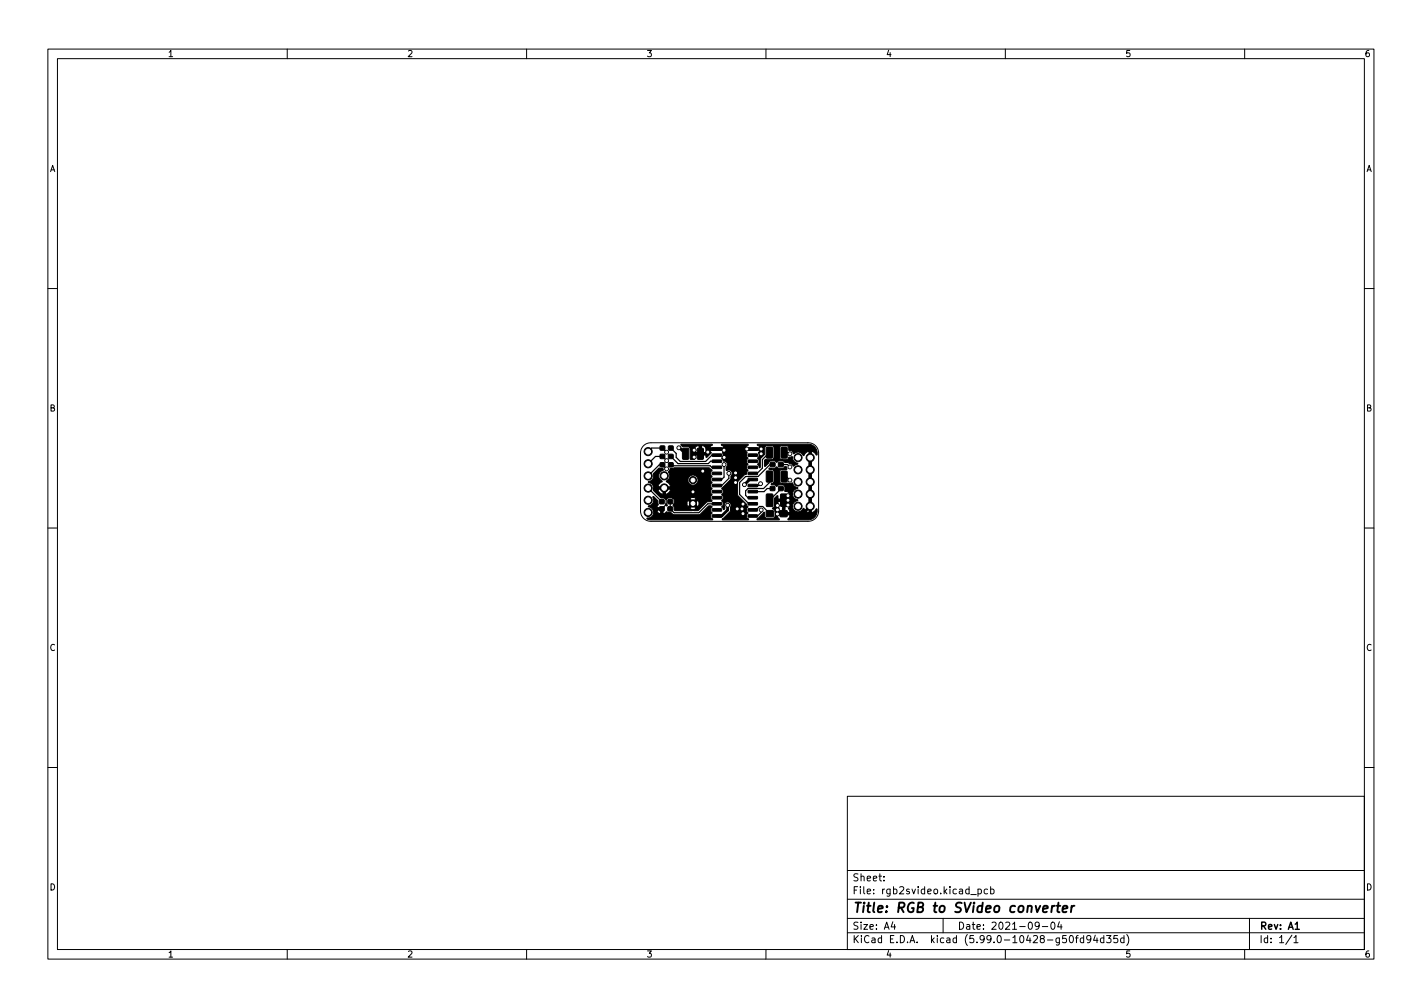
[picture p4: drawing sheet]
<svg xmlns="http://www.w3.org/2000/svg" width="297mm" height="210mm" viewBox="0 0 297 210" stroke-linecap="round" stroke-linejoin="round" font-family="sans-serif">
<g fill="none" stroke="#000" stroke-width=".21">
<path d="M10 10.2h277v190.1h-277zM12 12.2h273v186.1h-273zM60 10.2v2M110 10.2v2M160 10.2v2M210 10.2v2M260 10.2v2M10 60.2h2M285 60.2h2M134.5 93l.6-.4 .7-.2h32.9a2.15 2.15 0 0 1 2.3 2.1v12.2a2.18 2.18 0 0 1-2.3 2.1h-32.7a2.15 2.15 0 0 1-2.2-2.1v-12.2l.2-.7zM10 110.2h2M285 110.2h2"/>
<path d="M10 160.2h2M177 166.3h108v32h-108zM285 160.2h2M60 198.3v2M110 198.3v2M160 198.3v2M177 194.8h108M177 191.8h108M177 187.8h108M177 181.8h108M184.6 183.8v.1M184.6 183v.1"/>
<path d="M186.5 192.5l-.4 1h1M186.9 193v1M197 191.8v3M202.8 186.8h1.1M204.3 185.7l.4-.1 .3 .3-.1 .7h-.6M204.3 185.6v1.5M206.3 185.7l-.4-.1-.3 .3 .1 .7h.6M206.9 185.7l.5-.1 .2 .3-.1 .7h-.6M206.9 185.1v1.5M210 198.3v2M217.1 193.2l-.3 .3-.4-.1-.2-.2 .2-.6 .4-.1 .2 .2a.99 .99 0 0 1-.4 1.3h-.2M217.7 193.5h1.2"/>
<path d="M219.6 192.7l.3-.2a.8 .8 0 0 1 .5 .8 .8 .8 0 0 1-.5 .7l-.3-.1-.1-.4zM221.3 192.5l-.4 1h1M221.6 193v1M223.6 195.4l.1-.1a.8 .8 0 0 1 .5 .8 .8 .8 0 0 1-.5 .7 1 1 0 0 1-.1-1.4zM224.6 195.8h.6M225.2 195.3l-.3 .2v1.3M226.4 195.9l-.5-.1-.3 .3 .2 .7h.6M226.4 195.3v1.5M227.9 196l-.3 .3-.5-.1-.1-.2 .1-.6 .5-.1 .2 .2a.99 .99 0 0 1-.4 1.3h-.3M228.8 195.3l-.4 1h1M229.1 195.8v1M230.6 195.9l-.5-.1-.2 .3 .1 .7h.6"/>
<path d="M230.6 195.3v1.5M231.1 195.3h1l-.5 .6 .4 .1v.7l-.2 .1-.7-.1M233.4 195.3h-.7l-.1 .7 .3-.1 .5 .1 .1 .2-.1 .5-.2 .1-.6-.1M234.8 195.9l-.4-.1-.3 .3 .1 .7h.6M234.8 195.3v1.5M235.4 195.1a1.72 1.72 0 0 1 0 2.3M260 198.3v2M261 191.8v6.5M269.9 195.3l-1.3 1.9M270.3 195.8l.4-.5v1.5M270.3 196.8h.8"/>
</g>
<path d="M270.6 194h.8" fill="none" stroke="#000" stroke-width=".3"/>
<path d="M220.3 189.1l-.3 .1-.3 .3M220.7 189.1h.8M221.1 188.5l-.2 1.7 .1 .2 .3 .1M222 189.8l1-.2-.1-.4h-.8l-.2 1 .3 .3 .6-.1M223.9 189.1l-.2 1.4M224.4 189.1l-.4 .1-.2 .3" fill="none" stroke="#000" stroke-width=".4"/>
<g fill="#000" stroke="#000" stroke-width=".21">
<path d="M137.9 93.1h.9v.9h-.9zM137.9 94.9h.9v.8h-.9zM137.9 96.6h.9v.9h-.9zM139.7 93.1h.9v.9h-.9zM139.7 94.9h.9v.8h-.9zM139.7 96.6h.9v.9h-.9zM142.6 93.6h1l.3 .1v2l-.2 .2h-.9l-.2-.1zM145.7 93.6h1l.2 .1v2l-.1 .2h-.9l-.3-.1zM137.6 97.7l.9 .1 .1 .3a1.48 1.48 0 0 0-.9 1.8l.6 .7a1.43 1.43 0 0 0-.9 1h2.7a1.35 1.35 0 0 0-.9-1l.3-.4h4.2a1.06 1.06 0 0 0 1.5 1 1.06 1.06 0 0 0 .2-1.8 1.06 1.06 0 0 0-1.7 .6v.2h-4.2l.4-.8-.3-.9 .4-.6 .8-.2h7.3l.6 .5-.3 .5 .1 .4 .2 .4-.3 .4 .1 .6a.26 .26 0 0 1 .2 .3 .26 .26 0 0 1-.2 .2v.7l.2 .3-.2 .4-.1 .4 .3 .5-.2 .3-.1 .5 .3 .5-1.1 .2-1.7 1.8h-1v-.2l.5-.2-.7-.7-.6 .7 .5 .2v.2h-3.6l-.2-.2v-.5l-.2-.4 .2-.3h2.7l.2 .6 .7-.7h.7l.7 .7a1.24 1.24 0 0 0 0-1.3l-.7 .6h-.7l-.7-.7-.2 .8h-2.7v-.8l-.2-.3h3.5l.7 .7 .6-.7a1.22 1.22 0 0 0-1.3 0l-4.4-.1-.6 .3-.4-.3h-.7l-1.5-1.6v-.2h.9a1.31 1.31 0 0 0 1.1 1v-1h.5v1a1.27 1.27 0 0 0 1.1-1.1l-3.6 .1-.1-.9-.5-.4-.4-.2 .1-.2a1.14 1.14 0 0 0 .9-.9v-.7zM148.8 93.5h1.9v.5h-1.9zM148.8 94.8h1.9v.4l-1.9 .1zM148.8 96.1l1.9-.1v.5l-1.9 .1z"/>
<path d="M148.8 97.3h1.9v.5h-1.9zM148.8 98.6h1.9v.4l-1.9 .1zM142.3 92.8h6.5v.2l-.4 .2-.1 .3h2.9l-.1-.3-.4-.2 .1-.3 5.5 .1v.2l-.4 .2-.1 .3h2.9l-.1-.3-.4-.2 .1-.3 10.6 .1 .9 .2 .7 .7 .2 .9-.1 .4-.6-.6-.5-.2v12.8l.4-.1 .7-.6 .1 .8-.4 .7-.5 .5-.7 .2h-4.4l-.1-.1 .3-.4 .1-.5h-2.6l.1 .5 .3 .4-.1 .1h-4.6l1.5-1.6 .1 .2v.7l.2 .3 .3 .1h1.2l.4-.1 .1-.3v-1h.5v.2h1v-.7h.5v.7h1.1l-.2-.7a.28 .28 0 0 1-.1-.2 .28 .28 0 0 1 .2-.3l.1-1.1h-1v1.6h-.6l.1-1.6h-1v1l.2 .5-.3 .6h-.5l-.2-.4-.3-.2 .4-.6v-1.6l.5-.5 .2 .1v.6h2.4l.1-.9-.3-.5-.8-.3v-.9l-.2-.3-1-.1-.5 .4-.3-.3-.8-.2 .6-.6v-2l-.3-.4-.7-.1-.1-.2h1.2l.5-.3 .4 .3h.7l.5-.4h.3l.1 .6h-.9l-.5 .3-.1 2.3 .6 .4 2.1-.2a1.43 1.43 0 0 0 1.1 1l.1 .1a1.24 1.24 0 0 0-1.2 1.3 1.24 1.24 0 0 0 1.2 1.2l-.1 .1a1.18 1.18 0 0 0-.8 1.9 1.18 1.18 0 0 0 2.1-.3 1.69 1.69 0 0 0 1.1 .9v-12.8a1.32 1.32 0 0 0-1.1 .9h-.1a1.27 1.27 0 0 0-2-.4 .88 .88 0 0 0-.9-.7h-.1l-.1-.6-.2-.3-1.2-.1-.3 .2-.2 .3 .1 2.2 .5 .3h.8l.4-.2 .2-.4h.7a1.34 1.34 0 0 0 1.2 1.4l-1 .5-.4-.5-.7-.2h-.7l-.5-.4h-.7l-.5 .3-.4-.3h-.7l-.4 .2-.2 .3-.7 .7-.1-1.2 .2-.3 1.2 .1 .4-.2 .2-.3v-2.1l-.5-.4h-1l-.4 .3-.1 1.6-.9 .9v1.7l-.1 .2-.4-.8 .3-.4-.1-.6a.3 .3 0 0 1-.2-.3 .3 .3 0 0 1 .2-.3l-.1-.8 .3-.5h-2.9l.3 .5-.1 .9a.24 .24 0 0 1 .2 .3 .24 .24 0 0 1-.2 .2v.7l.2 .4-.2 .3-.1 .4 .3 .5-.2 .3-.1 .5-.4 .1-1.4 1.6v2.7l1.8 1.9 .1 .3a.31 .31 0 0 1 .2 .3 .31 .31 0 0 1-.2 .3v.5l.2 .4-.3 .4 .2 .7a.18 .18 0 0 1 .3 .1 .18 .18 0 0 1-.1 .2h-5.4v-.2l1.6-1.5 .2-1.1a.71 .71 0 0 0-.8-.9 .71 .71 0 0 0-.5 1v.5l-.2 .1-.4-.6 .3-.4-.1-.5-.2-.4 .3-.4-.1-.4-.2-.4 .3-.5-.1-.5a.23 .23 0 0 1-.2-.3 .23 .23 0 0 1 .2-.2l1.6-1.7 .1-.7a.75 .75 0 0 0 .1-1.1 .75 .75 0 0 0-1.1-.1v-.6l.3-.6a.81 .81 0 0 0-.9-.8l-.1-.3a.3 .3 0 0 1-.2-.3 .3 .3 0 0 1 .2-.3l-.1-.8 .3-.5h-2.9l.3 .6-1 .9-.1-.1-.1-.4h-2.3v.9h-.9v-2.1h.9v.7h.9v-1.4h.5v1.4h1v-.7a.77 .77 0 0 0-.9-.7h-.6a.76 .76 0 0 0-.9 .6l-.9 .1-.2-.4-.3-.1h-1.1zM156.3 98.6h1.9v.4l-1.9 .1zM156.3 97.3h1.9v.5h-1.9zM156.3 96.1l1.9-.1v.5l-1.9 .1zM156.3 94.8h1.9v.4l-1.9 .1zM156.3 93.5h1.9v.5h-1.9zM160.1 93.4l1-.1 .3 .2v1.9l-.2 .3h-.9l-.2-.2zM160.9 96.6h1v.8h-1zM162.6 96.6h1v.8h-1zM163.2 93.4l1-.1 .2 .2v1.9l-.1 .3h-.9l-.3-.2z"/>
<path d="M136.4 103.7h.2l.8 .9 .1 .7-.3 .7 1.3 .1v1.1l.8-.3 .9 .1 .5 .5h5.4l1.9-1.8 .5-.1a.22 .22 0 0 1 .2 .2 .22 .22 0 0 1-.2 .3v.6l.2 .4-.3 .4 .2 .7a.18 .18 0 0 1 .3 .1 .18 .18 0 0 1-.1 .2h-12.7h-.7l-.3-.2a1.86 1.86 0 0 0 1.3-.8v-1h.8a.73 .73 0 0 0 .8 .7v-.7h-1.6l-.3-.4-.6-.3v-.2a1.16 1.16 0 0 0 1-.9zM137.8 105.8h.9v.9h-.9zM137.8 104.3h.9v.9h-.9zM139.5 105.8h1v.9h-1zM139.5 104.3h1v.9h-1zM148.8 99.9l1.9-.1v.5l-1.9 .1zM148.8 101.1h1.9v.5h-1.9zM148.8 102.4h1.9v.4l-1.9 .1zM148.8 103.7h1.9v.4l-1.9 .1zM148.8 105l1.9-.1v.5l-1.9 .1zM148.8 106.2h1.9v.5h-1.9zM148.8 107.5h1.9v.4l-1.9 .1z"/>
<path d="M156.3 107.5h1.9v.4l-1.9 .1zM156.3 106.2h1.9v.5h-1.9zM156.3 105l1.9-.1v.5l-1.9 .1zM156.3 103.7h1.9v.4l-1.9 .1zM156.3 102.4h1.9v.4l-1.9 .1zM156.3 101.1h1.9v.5h-1.9zM156.3 99.9l1.9-.1v.5l-1.9 .1zM160.1 106.6h1.4v1.3h-1.4zM160.1 103.2l1.1-.1 .3 .2v2.2l-.2 .3h-1l-.2-.2zM160.1 98.4l1-.1 .3 .2v1.9l-.2 .3h-.9l-.2-.2zM160.9 101.6h.9v.8h-.9zM163 106.6h1.4v1.3h-1.4z"/>
<path d="M163.1 103.2l1.1-.1 .2 .2v2.2l-.1 .3h-1l-.3-.2zM163.2 98.4l1-.1 .2 .2v1.9l-.1 .3h-.9l-.3-.2zM162.7 101.6h.9v.8h-.9z"/>
<circle cx="135.4" cy="96.8" r=".85"/>
<circle cx="135.4" cy="99.4" r=".85"/>
<circle cx="135.4" cy="94.3" r=".85"/>
<circle cx="138.7" cy="99.3" r=".85"/>
<circle cx="139.2" cy="94.4" r=".4"/>
<circle cx="139.2" cy="97.9" r=".4"/>
<circle cx="139.3" cy="96.2" r=".4"/>
<circle cx="141.8" cy="93.5" r=".4"/>
<circle cx="145" cy="94" r=".4"/>
<circle cx="145" cy="95.4" r=".4"/>
<circle cx="146.8" cy="98.4" r=".4"/>
<circle cx="147.9" cy="94.4" r=".4"/>
<circle cx="151.3" cy="97" r=".4"/>
<circle cx="151.3" cy="94" r=".4"/>
<circle cx="151.3" cy="95.5" r=".4"/>
<circle cx="152.2" cy="98.8" r=".4"/>
<circle cx="153.6" cy="98.7" r=".4"/>
<circle cx="153.6" cy="99.7" r=".4"/>
<circle cx="156" cy="93.7" r=".4"/>
<circle cx="159" cy="93.7" r=".4"/>
<circle cx="159" cy="94.7" r=".4"/>
<circle cx="165" cy="97.5" r=".4"/>
<circle cx="165" cy="94.7" r=".4"/>
<circle cx="166.7" cy="98.1" r=".85"/>
<circle cx="166.7" cy="95.5" r=".85"/>
<circle cx="169.2" cy="95.5" r=".85"/>
<circle cx="169.2" cy="98.1" r=".85"/>
<circle cx="135.4" cy="107" r=".85"/>
<circle cx="135.4" cy="101.9" r=".85"/>
<circle cx="135.4" cy="104.5" r=".85"/>
<circle cx="138.7" cy="101.9" r=".85"/>
<circle cx="139.2" cy="105.4" r=".22"/>
<circle cx="144.7" cy="105.1" r=".75"/>
<circle cx="144.7" cy="100.2" r=".75"/>
<circle cx="144.7" cy="102.7" r=".4"/>
<circle cx="152" cy="105.5" r=".4"/>
<circle cx="153.6" cy="100.7" r=".4"/>
<circle cx="154" cy="106.2" r=".4"/>
<circle cx="155" cy="106.2" r=".4"/>
<circle cx="155.2" cy="107.2" r=".4"/>
<circle cx="155.2" cy="105.2" r=".4"/>
<circle cx="155.5" cy="101.2" r=".4"/>
<circle cx="158.9" cy="101" r=".4"/>
<circle cx="159" cy="106.5" r=".4"/>
<circle cx="162.4" cy="106.4" r=".4"/>
<circle cx="162.4" cy="107.3" r=".4"/>
<circle cx="162.4" cy="105.5" r=".4"/>
<circle cx="164.6" cy="105.4" r=".4"/>
<circle cx="164.6" cy="103.5" r=".4"/>
<circle cx="164.6" cy="104.4" r=".4"/>
<circle cx="165" cy="100.2" r=".4"/>
<circle cx="166.7" cy="100.6" r=".85"/>
<circle cx="166.7" cy="105.7" r=".85"/>
<circle cx="166.7" cy="103.2" r=".85"/>
<circle cx="169.2" cy="100.6" r=".85"/>
<circle cx="169.2" cy="105.7" r=".85"/>
<circle cx="169.2" cy="103.2" r=".85"/>
</g>
<g fill="none" stroke="#000" stroke-width=".25">
<path d="M135.4 94.3l.7-.7h2.3l.8 .8M139.2 97.9l-.8-.8h-.7l-2.3 2.3h.3M139.2 97.9h.1M139.2 94.4h.1M139.3 96.2l-.9-.9h-1.5l-1.5 1.5M139.3 96.2h.1M140.1 97.1l.2 .1h8l.4 .4h1M140.1 93.6l1.1 1.1v.8l.9 .8h5.3l1.3-1.3h1M140.1 95.3l1.5 1.5h6.3l.5-.5h1.3M148.9 93.8h2.1l.2 .2M151.2 94l.1 1.5M151.2 97v2.6l-.4 .5h-1.1"/>
<path d="M152.3 98.8v1.1l-1.5 1.5h-1.9M156 93.7v.1M159 93.7h-7.5l-.3 .3M160.7 94.5l-1.4 1.5v1.7l-1.2 1.1h-.9M160.7 99.5v1.3l-1.2 1.2h-3.3l-.5 .5v.9l.5 .5h1M161.4 97h-.5l-2.5 2.5h-2.6l-1.3 1.2v2.5l1.9 2h.8M163.1 97h1.4l.5 .5M163.8 94.5h1l.2 .2M163.8 99.5h.5l.7 .7M135.4 101.9l2.8 2.8M138.2 104.7h.1M138.7 101.9v1.3l.5 .4v1.7l-1 .9"/>
<path d="M140 104.7v1.5l.8 .8h5.2l1.9-1.8h1.8M155.2 105.2l-.2 .2v.8h-1M157.2 106.5h.7l.8-.7h.6l1.5 1.4M158.9 101l-.4 .4h-1.3M159 106.5v.5l-.8 .7h-1M161.4 102h-1.1l-.7 .7h-2.4M163.1 104.4v.7l.7 .7v1.2M163.1 102l-2.3 2.4"/>
</g>
<path d="M141.8 93.5h.2l1.2 1.2M145 94v.6l.2 .1M148.9 93.8h-.4l-1 .9h-2.4l-.1 .7M169.2 95.5v10.2l-1.5 1.5h-4M152 105.5v1l-1.2 1.2h-1.1M157.2 100.1h-.6l-1.1 1.1M162.4 105.5v1.8l.3-.3h1.1M164.6 103.5v1.9" fill="none" stroke="#000" stroke-width=".6"/>
<g fill="#fff" stroke="#fff" stroke-width=".21">
<circle cx="139.2" cy="94.4" r=".2"/>
<circle cx="139.3" cy="96.2" r=".2"/>
<circle cx="139.2" cy="97.9" r=".2"/>
<circle cx="146.8" cy="98.4" r=".2"/>
<circle cx="162.4" cy="107.3" r=".2"/>
<circle cx="159" cy="94.7" r=".2"/>
<circle cx="155" cy="106.2" r=".2"/>
<circle cx="162.4" cy="105.5" r=".2"/>
<circle cx="151.3" cy="95.5" r=".2"/>
<circle cx="164.6" cy="103.5" r=".2"/>
<circle cx="153.7" cy="98.7" r=".2"/>
<circle cx="145" cy="94" r=".2"/>
<circle cx="145" cy="95.4" r=".2"/>
<circle cx="162.4" cy="106.4" r=".2"/>
<circle cx="164.6" cy="105.4" r=".2"/>
<circle cx="151.2" cy="94" r=".2"/>
<circle cx="153.7" cy="100.7" r=".2"/>
<circle cx="159" cy="93.7" r=".2"/>
<circle cx="154" cy="106.2" r=".2"/>
<circle cx="164.6" cy="104.4" r=".2"/>
<circle cx="147.8" cy="94.4" r=".2"/>
<circle cx="144.7" cy="102.7" r=".2"/>
<circle cx="153.7" cy="99.7" r=".2"/>
<circle cx="155.2" cy="105.2" r=".2"/>
<circle cx="155.2" cy="107.2" r=".2"/>
<circle cx="156" cy="93.7" r=".2"/>
<circle cx="141.8" cy="93.5" r=".2"/>
<circle cx="152" cy="105.5" r=".2"/>
<circle cx="155.5" cy="101.2" r=".2"/>
<circle cx="165" cy="94.7" r=".2"/>
<circle cx="159" cy="106.5" r=".2"/>
<circle cx="151.2" cy="97" r=".2"/>
<circle cx="152.3" cy="98.8" r=".2"/>
<circle cx="165" cy="97.5" r=".2"/>
<circle cx="165" cy="100.2" r=".2"/>
<circle cx="158.9" cy="101" r=".2"/>
<circle cx="166.7" cy="95.5" r=".5"/>
<circle cx="169.2" cy="95.5" r=".5"/>
<circle cx="166.7" cy="98.1" r=".5"/>
<circle cx="169.2" cy="98.1" r=".5"/>
<circle cx="166.7" cy="100.6" r=".5"/>
<circle cx="169.2" cy="100.6" r=".5"/>
<circle cx="166.7" cy="103.2" r=".5"/>
<circle cx="169.2" cy="103.2" r=".5"/>
<circle cx="166.7" cy="105.7" r=".5"/>
<circle cx="169.2" cy="105.7" r=".5"/>
<circle cx="135.4" cy="94.3" r=".5"/>
<circle cx="135.4" cy="96.8" r=".5"/>
<circle cx="135.4" cy="99.4" r=".5"/>
<circle cx="135.4" cy="101.9" r=".5"/>
<circle cx="135.4" cy="104.5" r=".5"/>
<circle cx="135.4" cy="107" r=".5"/>
<circle cx="138.7" cy="99.3" r=".5"/>
<circle cx="138.7" cy="101.9" r=".5"/>
<circle cx="144.8" cy="100.2" r=".4"/>
<circle cx="144.8" cy="105.1" r=".4"/>
</g>
<text font-size="2.8" x="178" y="190.6">Title: RGB to SVideo converter</text>
<g font-size="2.1">
<text x="178" y="184">Sheet:</text>
<text x="178" y="186.7">File: rgb2svideo.kicad_pcb</text>
<text x="178" y="196.9">KiCad E.D.A. kicad (5.99.0-10428-g50fd94d35d)</text>
<text x="178" y="194.1">Size: A4</text>
<text x="200" y="194.1">Date: 2021-09-04</text>
<text x="263" y="194.1">Rev: A1</text>
<text x="263" y="196.9">Id: 1/1</text>
</g>
<g font-size="1.8">
<text x="35" y="11.9">1</text>
<text x="85" y="11.9">2</text>
<text x="135" y="11.9">3</text>
<text x="185" y="11.9">4</text>
<text x="235" y="11.9">5</text>
<text x="285" y="11.9">6</text>
<text x="10.3" y="35.9">A</text>
<text x="285.3" y="35.9">A</text>
<text x="10.3" y="85.9">B</text>
<text x="285.3" y="85.9">B</text>
<text x="10.3" y="135.9">C</text>
<text x="285.3" y="135.9">C</text>
<text x="10.3" y="185.9">D</text>
<text x="285.3" y="185.9">D</text>
<text x="35" y="199.9">1</text>
<text x="85" y="199.9">2</text>
<text x="135" y="199.9">3</text>
<text x="185" y="199.9">4</text>
<text x="235" y="199.9">5</text>
<text x="285" y="199.9">6</text>
</g>
</svg>
